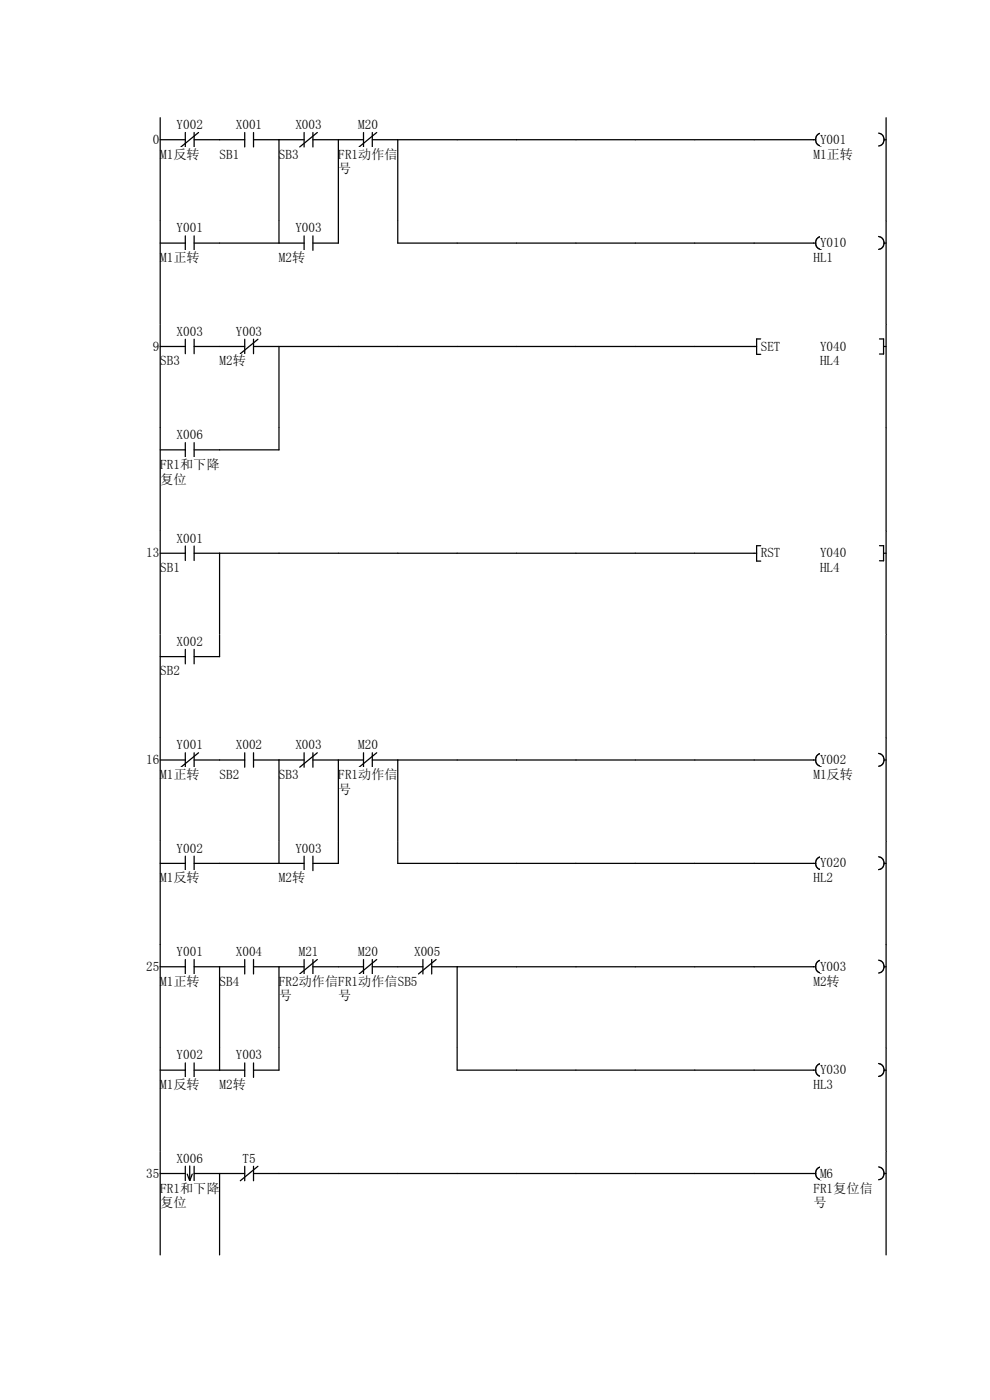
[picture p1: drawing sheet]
<svg xmlns="http://www.w3.org/2000/svg" width="210mm" height="297mm" viewBox="0 0 210 297" stroke-linecap="round" stroke-linejoin="round" font-family="sans-serif">
<path d="M34 29.6h5.3M39.3 28.1v3.1M41.2 29.6h5.4M41.2 28.1v3.1M42.1 28.1l-3.7 3.1" fill="none" stroke="#070000" stroke-width=".27"/>
<path d="M34 31.2h8.5v2.8h-8.5z" fill="#fff"/>
<path d="M34 25v21.9" fill="none" stroke="#070000" stroke-width=".27"/>
<path d="M50 25h5.6v2.8h-5.6z" fill="#fff"/>
<path d="M46.6 29.6h5.3M51.9 28.1v3.1M53.8 29.6h5.4M53.8 28.1v3.1" fill="none" stroke="#070000" stroke-width=".27"/>
<g fill="#fff">
<path d="M46.6 31.2h4.2v2.8h-4.2z"/>
<path d="M62.7 25h5.5v2.8h-5.5z"/>
</g>
<path d="M59.2 29.6h5.3M64.5 28.1v3.1M66.4 29.6h5.4M66.4 28.1v3.1M67.3 28.1l-3.7 3.1" fill="none" stroke="#070000" stroke-width=".27"/>
<path d="M59.2 31.2h4.2v2.8h-4.2z" fill="#fff"/>
<path d="M59.2 29.6v17.3" fill="none" stroke="#070000" stroke-width=".27"/>
<path d="M76 25h4.2v2.8h-4.2z" fill="#fff"/>
<path d="M71.8 29.6h5.3M77.1 28.1v3.1M79 29.6h5.4M79 28.1v3.1M79.9 28.1l-3.7 3.1" fill="none" stroke="#070000" stroke-width=".27"/>
<g fill="#fff">
<path d="M71.8 31.2h12.6v2.8h-12.6z"/>
<path d="M71.8 34.4h2.8v2.8h-2.8z"/>
</g>
<path d="M71.8 29.6v17.3M173 29.6h-88.6v17.3M174.2 28.2a1.38 1.38 0 0 0-1.2 1.4 1.38 1.38 0 0 0 1.2 1.4" fill="none" stroke="#070000" stroke-width=".27"/>
<path d="M173.9 28.1h5.6v2.8h-5.6z" fill="#fff"/>
<path d="M186.4 28.2a1.38 1.38 0 0 1 1.2 1.4 1.38 1.38 0 0 1-1.2 1.4M187.5 29.6h.5" fill="none" stroke="#070000" stroke-width=".27"/>
<path d="M172.6 31.2h8.4v2.8h-8.4z" fill="#fff"/>
<path d="M188 25v21.9" fill="none" stroke="#070000" stroke-width=".27"/>
<g fill="#fff">
<path d="M20 46.9h14v22h-14z"/>
<path d="M34 46.9h12.6v22h-12.6z"/>
<path d="M46.6 46.9h12.6v22h-12.6z"/>
<path d="M59.2 46.9h12.6v22h-12.6z"/>
<path d="M71.8 46.9h12.6v22h-12.6z"/>
<path d="M84.4 46.9h12.6v22h-12.6z"/>
<path d="M97 46.9h12.6v22h-12.6z"/>
<path d="M109.6 46.9h12.6v22h-12.6z"/>
<path d="M122.2 46.9h12.6v22h-12.6z"/>
<path d="M134.8 46.9h12.6v22h-12.6z"/>
<path d="M147.4 46.9h12.6v22h-12.6z"/>
<path d="M160 46.9h12.6v22h-12.6z"/>
<path d="M172.6 46.9h15.4v22h-15.4z"/>
<path d="M37.5 46.9h5.6v2.8h-5.6z"/>
</g>
<path d="M34 51.6h5.3M39.3 50v3.1M41.2 51.6h5.4M41.2 50v3.1" fill="none" stroke="#070000" stroke-width=".27"/>
<path d="M34 53.2h8.5v2.8h-8.5z" fill="#fff"/>
<path d="M34 46.9v21.9M46.6 51.6h12.6" fill="none" stroke="#070000" stroke-width=".27"/>
<path d="M62.7 46.9h5.5v2.8h-5.5z" fill="#fff"/>
<path d="M59.2 51.6h5.3M64.5 50v3.1M66.4 51.6h5.4M66.4 50v3.1" fill="none" stroke="#070000" stroke-width=".27"/>
<path d="M59.2 53.2h5.7v2.8h-5.7z" fill="#fff"/>
<path d="M59.2 46.9v4.7M71.8 46.9v4.7M84.4 46.9v4.7h88.6M174.2 50.2a1.39 1.39 0 0 0-1.2 1.3 1.39 1.39 0 0 0 1.2 1.4" fill="none" stroke="#070000" stroke-width=".27"/>
<path d="M173.9 50h5.6v2.8h-5.6z" fill="#fff"/>
<path d="M186.4 50.2a1.38 1.38 0 0 1 1.2 1.3 1.38 1.38 0 0 1-1.2 1.4M187.5 51.6h.5" fill="none" stroke="#070000" stroke-width=".27"/>
<path d="M172.6 53.2h4.2v2.8h-4.2z" fill="#fff"/>
<path d="M188 46.9v21.9" fill="none" stroke="#070000" stroke-width=".27"/>
<g fill="#fff">
<path d="M20 68.9h14v21.9h-14z"/>
<path d="M34 68.9h12.6v21.9h-12.6z"/>
<path d="M46.6 68.9h12.6v21.9h-12.6z"/>
<path d="M59.2 68.9h12.6v21.9h-12.6z"/>
<path d="M71.8 68.9h12.6v21.9h-12.6z"/>
<path d="M84.4 68.9h12.6v21.9h-12.6z"/>
<path d="M97 68.9h12.6v21.9h-12.6z"/>
<path d="M109.6 68.9h12.6v21.9h-12.6z"/>
<path d="M122.2 68.9h12.6v21.9h-12.6z"/>
<path d="M134.8 68.9h12.6v21.9h-12.6z"/>
<path d="M147.4 68.9h12.6v21.9h-12.6z"/>
<path d="M160 68.9h28v21.9h-28z"/>
<path d="M32.4 72h1.4v2.8h-1.4z"/>
<path d="M37.5 68.8h5.6v2.8h-5.6z"/>
</g>
<path d="M34 73.5h5.3M39.3 72v3M41.2 73.5h5.4M41.2 72v3" fill="none" stroke="#070000" stroke-width=".27"/>
<path d="M34 75.1h4.2v2.8h-4.2z" fill="#fff"/>
<path d="M34 68.8v22" fill="none" stroke="#070000" stroke-width=".27"/>
<path d="M50 68.8h5.6v2.8h-5.6z" fill="#fff"/>
<path d="M46.6 73.5h5.3M51.9 72v3M53.8 73.5h5.4M53.8 72v3M54.7 72l-3.7 3" fill="none" stroke="#070000" stroke-width=".27"/>
<path d="M46.6 75.1h5.6v2.8h-5.6z" fill="#fff"/>
<path d="M160.5 73.5h-101.3v17.3M161.4 71.9h-.9v3.3h.9" fill="none" stroke="#070000" stroke-width=".27"/>
<g fill="#fff">
<path d="M161.4 72h4.2v2.8h-4.2z"/>
<path d="M173.9 72h5.7v2.8h-5.7z"/>
<path d="M173.9 75.1h4.3v2.8h-4.3z"/>
</g>
<path d="M186.6 71.9h.8v3.2h-.8M187.4 73.5h.6M188 68.8v22" fill="none" stroke="#070000" stroke-width=".27"/>
<g fill="#fff">
<path d="M20 90.8h14v21.9h-14z"/>
<path d="M34 90.8h12.6v21.9h-12.6z"/>
<path d="M46.6 90.8h12.6v21.9h-12.6z"/>
<path d="M59.2 90.8h12.6v21.9h-12.6z"/>
<path d="M71.8 90.8h12.6v21.9h-12.6z"/>
<path d="M84.4 90.8h12.6v21.9h-12.6z"/>
<path d="M97 90.8h12.6v21.9h-12.6z"/>
<path d="M109.6 90.8h12.6v21.9h-12.6z"/>
<path d="M122.2 90.8h12.6v21.9h-12.6z"/>
<path d="M134.8 90.8h12.6v21.9h-12.6z"/>
<path d="M147.4 90.8h12.6v21.9h-12.6z"/>
<path d="M160 90.8h12.6v21.9h-12.6z"/>
<path d="M172.6 90.8h15.4v21.9h-15.4z"/>
<path d="M37.5 90.8h5.6v2.8h-5.6z"/>
</g>
<path d="M34 95.4h5.3M39.3 93.9v3.1M41.2 95.4h5.4M41.2 93.9v3.1" fill="none" stroke="#070000" stroke-width=".27"/>
<g fill="#fff">
<path d="M34 97h12.7v2.8h-12.7z"/>
<path d="M34 100.2h5.7v2.8h-5.7z"/>
</g>
<path d="M34 90.8v21.9M59.2 90.8v4.6h-12.6M188 90.8v21.9" fill="none" stroke="#070000" stroke-width=".27"/>
<g fill="#fff">
<path d="M20 112.7h14v22h-14z"/>
<path d="M34 112.7h12.6v22h-12.6z"/>
<path d="M46.6 112.7h12.6v22h-12.6z"/>
<path d="M59.2 112.7h12.6v22h-12.6z"/>
<path d="M71.8 112.7h12.6v22h-12.6z"/>
<path d="M84.4 112.7h12.6v22h-12.6z"/>
<path d="M97 112.7h12.6v22h-12.6z"/>
<path d="M109.6 112.7h12.6v22h-12.6z"/>
<path d="M122.2 112.7h12.6v22h-12.6z"/>
<path d="M134.8 112.7h12.6v22h-12.6z"/>
<path d="M147.4 112.7h12.6v22h-12.6z"/>
<path d="M160 112.7h28v22h-28z"/>
<path d="M31 115.8h2.8v2.8h-2.8z"/>
<path d="M37.5 112.7h5.6v2.8h-5.6z"/>
</g>
<path d="M34 117.4h5.3M39.3 115.8v3.1M41.2 117.4h5.4M41.2 115.8v3.1" fill="none" stroke="#070000" stroke-width=".27"/>
<path d="M34 119h4.2v2.8h-4.2z" fill="#fff"/>
<path d="M34 112.7v21.9M160.5 117.4h-113.9v17.2M161.4 115.8h-.9v3.2h.9" fill="none" stroke="#070000" stroke-width=".27"/>
<g fill="#fff">
<path d="M161.4 115.8h4.2v2.8h-4.2z"/>
<path d="M173.9 115.8h5.7v2.8h-5.7z"/>
<path d="M173.9 119h4.3v2.8h-4.3z"/>
</g>
<path d="M186.6 115.8h.8v3.2h-.8M187.4 117.4h.6M188 112.7v21.9" fill="none" stroke="#070000" stroke-width=".27"/>
<g fill="#fff">
<path d="M20 134.7h14v21.9h-14z"/>
<path d="M34 134.7h12.6v21.9h-12.6z"/>
<path d="M46.6 134.7h12.6v21.9h-12.6z"/>
<path d="M59.2 134.7h12.6v21.9h-12.6z"/>
<path d="M71.8 134.7h12.6v21.9h-12.6z"/>
<path d="M84.4 134.7h12.6v21.9h-12.6z"/>
<path d="M97 134.7h12.6v21.9h-12.6z"/>
<path d="M109.6 134.7h12.6v21.9h-12.6z"/>
<path d="M122.2 134.7h12.6v21.9h-12.6z"/>
<path d="M134.8 134.7h12.6v21.9h-12.6z"/>
<path d="M147.4 134.7h12.6v21.9h-12.6z"/>
<path d="M160 134.7h12.6v21.9h-12.6z"/>
<path d="M172.6 134.7h15.4v21.9h-15.4z"/>
<path d="M37.5 134.6h5.6v2.8h-5.6z"/>
</g>
<path d="M34 139.3h5.3M39.3 137.8v3M41.2 139.3h5.4M41.2 137.8v3" fill="none" stroke="#070000" stroke-width=".27"/>
<path d="M34 140.9h4.2v2.8h-4.2z" fill="#fff"/>
<path d="M34 134.6v22M46.6 134.6v4.7M188 134.6v22" fill="none" stroke="#070000" stroke-width=".27"/>
<g fill="#fff">
<path d="M20 156.6h14v21.9h-14z"/>
<path d="M34 156.6h12.6v21.9h-12.6z"/>
<path d="M46.6 156.6h12.6v21.9h-12.6z"/>
<path d="M59.2 156.6h12.6v21.9h-12.6z"/>
<path d="M71.8 156.6h12.6v21.9h-12.6z"/>
<path d="M84.4 156.6h12.6v21.9h-12.6z"/>
<path d="M97 156.6h12.6v21.9h-12.6z"/>
<path d="M109.6 156.6h12.6v21.9h-12.6z"/>
<path d="M122.2 156.6h12.6v21.9h-12.6z"/>
<path d="M134.8 156.6h12.6v21.9h-12.6z"/>
<path d="M147.4 156.6h12.6v21.9h-12.6z"/>
<path d="M160 156.6h12.6v21.9h-12.6z"/>
<path d="M172.6 156.6h15.4v21.9h-15.4z"/>
<path d="M31 159.7h2.8v2.8h-2.8z"/>
<path d="M37.5 156.5h5.6v2.8h-5.6z"/>
</g>
<path d="M39.3 159.7v3.1M41.2 159.7v3.1M42.1 159.7l-3.7 3.1M34 161.2h5.3M41.2 161.2h5.4" fill="none" stroke="#070000" stroke-width=".27"/>
<path d="M34 162.8h8.5v2.8h-8.5z" fill="#fff"/>
<path d="M34 156.6v21.9" fill="none" stroke="#070000" stroke-width=".27"/>
<path d="M50 156.5h5.6v2.8h-5.6z" fill="#fff"/>
<path d="M51.9 159.7v3.1M53.8 159.7v3.1M46.6 161.2h5.3M53.8 161.2h5.4" fill="none" stroke="#070000" stroke-width=".27"/>
<g fill="#fff">
<path d="M46.6 162.8h4.2v2.8h-4.2z"/>
<path d="M62.7 156.5h5.5v2.8h-5.5z"/>
</g>
<path d="M64.5 159.7v3.1M66.4 159.7v3.1M67.3 159.7l-3.7 3.1M59.2 161.2h5.3M66.4 161.2h5.4" fill="none" stroke="#070000" stroke-width=".27"/>
<path d="M59.2 162.8h4.2v2.8h-4.2z" fill="#fff"/>
<path d="M59.2 161.2v17.3" fill="none" stroke="#070000" stroke-width=".27"/>
<path d="M76 156.5h4.2v2.8h-4.2z" fill="#fff"/>
<path d="M77.1 159.7v3.1M79 159.7v3.1M79.9 159.7l-3.7 3.1M71.8 161.2h5.3M79 161.2h5.4" fill="none" stroke="#070000" stroke-width=".27"/>
<g fill="#fff">
<path d="M71.8 162.8h12.6v2.8h-12.6z"/>
<path d="M71.8 165.9h2.8v2.8h-2.8z"/>
</g>
<path d="M174.2 159.8a1.39 1.39 0 0 0-1.2 1.4 1.39 1.39 0 0 0 1.2 1.4M71.8 161.2v17.3M173 161.2h-88.6v17.3" fill="none" stroke="#070000" stroke-width=".27"/>
<path d="M173.9 159.7h5.6v2.8h-5.6z" fill="#fff"/>
<path d="M186.4 159.8a1.38 1.38 0 0 1 1.2 1.4 1.38 1.38 0 0 1-1.2 1.4M187.5 161.2h.5" fill="none" stroke="#070000" stroke-width=".27"/>
<path d="M172.6 162.8h8.4v2.8h-8.4z" fill="#fff"/>
<path d="M188 156.6v21.9" fill="none" stroke="#070000" stroke-width=".27"/>
<g fill="#fff">
<path d="M20 178.5h14v21.9h-14z"/>
<path d="M34 178.5h12.6v21.9h-12.6z"/>
<path d="M46.6 178.5h12.6v21.9h-12.6z"/>
<path d="M59.2 178.5h12.6v21.9h-12.6z"/>
<path d="M71.8 178.5h12.6v21.9h-12.6z"/>
<path d="M84.4 178.5h12.6v21.9h-12.6z"/>
<path d="M97 178.5h12.6v21.9h-12.6z"/>
<path d="M109.6 178.5h12.6v21.9h-12.6z"/>
<path d="M122.2 178.5h12.6v21.9h-12.6z"/>
<path d="M134.8 178.5h12.6v21.9h-12.6z"/>
<path d="M147.4 178.5h12.6v21.9h-12.6z"/>
<path d="M160 178.5h12.6v21.9h-12.6z"/>
<path d="M172.6 178.5h15.4v21.9h-15.4z"/>
<path d="M37.5 178.5h5.6v2.8h-5.6z"/>
</g>
<path d="M34 183.2h5.3M39.3 181.6v3.1M41.2 183.2h5.4M41.2 181.6v3.1" fill="none" stroke="#070000" stroke-width=".27"/>
<path d="M34 184.7h8.5v2.8h-8.5z" fill="#fff"/>
<path d="M34 178.5v21.9M46.6 183.2h12.6" fill="none" stroke="#070000" stroke-width=".27"/>
<path d="M62.7 178.5h5.5v2.8h-5.5z" fill="#fff"/>
<path d="M59.2 183.2h5.3M64.5 181.6v3.1M66.4 183.2h5.4M66.4 181.6v3.1" fill="none" stroke="#070000" stroke-width=".27"/>
<path d="M59.2 184.7h5.7v2.8h-5.7z" fill="#fff"/>
<path d="M59.2 178.5v4.7M71.8 178.5v4.7M84.4 178.5v4.7h88.6M174.2 181.8a1.39 1.39 0 0 0-1.2 1.3 1.39 1.39 0 0 0 1.2 1.4" fill="none" stroke="#070000" stroke-width=".27"/>
<path d="M173.9 181.6h5.6v2.8h-5.6z" fill="#fff"/>
<path d="M186.4 181.8a1.38 1.38 0 0 1 1.2 1.3 1.38 1.38 0 0 1-1.2 1.4M187.5 183.2h.5" fill="none" stroke="#070000" stroke-width=".27"/>
<path d="M172.6 184.7h4.2v2.8h-4.2z" fill="#fff"/>
<path d="M188 178.5v21.9" fill="none" stroke="#070000" stroke-width=".27"/>
<g fill="#fff">
<path d="M20 200.4h14v22h-14z"/>
<path d="M34 200.4h12.6v22h-12.6z"/>
<path d="M46.6 200.4h12.6v22h-12.6z"/>
<path d="M59.2 200.4h12.6v22h-12.6z"/>
<path d="M71.8 200.4h12.6v22h-12.6z"/>
<path d="M84.4 200.4h12.6v22h-12.6z"/>
<path d="M97 200.4h12.6v22h-12.6z"/>
<path d="M109.6 200.4h12.6v22h-12.6z"/>
<path d="M122.2 200.4h12.6v22h-12.6z"/>
<path d="M134.8 200.4h12.6v22h-12.6z"/>
<path d="M147.4 200.4h12.6v22h-12.6z"/>
<path d="M160 200.4h12.6v22h-12.6z"/>
<path d="M172.6 200.4h15.4v22h-15.4z"/>
<path d="M31 203.5h2.8v2.8h-2.8z"/>
<path d="M37.5 200.4h5.6v2.8h-5.6z"/>
</g>
<path d="M34 205.1h5.3M39.3 203.6v3M41.2 205.1h5.4M41.2 203.6v3" fill="none" stroke="#070000" stroke-width=".27"/>
<path d="M34 206.7h8.5v2.8h-8.5z" fill="#fff"/>
<path d="M34 200.4v22" fill="none" stroke="#070000" stroke-width=".27"/>
<path d="M50 200.4h5.6v2.8h-5.6z" fill="#fff"/>
<path d="M46.6 205.1h5.3M51.9 203.6v3M53.8 205.1h5.4M53.8 203.6v3" fill="none" stroke="#070000" stroke-width=".27"/>
<path d="M46.6 206.7h4.2v2.8h-4.2z" fill="#fff"/>
<path d="M46.6 205.1v17.3" fill="none" stroke="#070000" stroke-width=".27"/>
<path d="M63.4 200.4h4.2v2.8h-4.2z" fill="#fff"/>
<path d="M59.2 205.1h5.3M64.5 203.6v3M66.4 205.1h5.4M66.4 203.6v3M67.3 203.6l-3.7 3" fill="none" stroke="#070000" stroke-width=".27"/>
<g fill="#fff">
<path d="M59.2 206.7h12.6v2.8h-12.6z"/>
<path d="M59.2 209.8h2.9v2.8h-2.9z"/>
</g>
<path d="M59.2 205.1v17.3" fill="none" stroke="#070000" stroke-width=".27"/>
<path d="M76 200.4h4.2v2.8h-4.2z" fill="#fff"/>
<path d="M71.8 205.1h5.3M77.1 203.6v3M79 205.1h5.4M79 203.6v3M79.9 203.6l-3.7 3" fill="none" stroke="#070000" stroke-width=".27"/>
<g fill="#fff">
<path d="M71.8 206.7h12.6v2.8h-12.6z"/>
<path d="M71.8 209.8h2.8v2.8h-2.8z"/>
<path d="M87.8 200.4h5.6v2.8h-5.6z"/>
</g>
<path d="M84.4 205.1h5.3M89.7 203.6v3M91.6 205.1h5.4M91.6 203.6v3M92.5 203.6l-3.7 3" fill="none" stroke="#070000" stroke-width=".27"/>
<path d="M84.4 206.7h4.2v2.8h-4.2z" fill="#fff"/>
<path d="M173 205.1h-76v17.3M174.2 203.7a1.39 1.39 0 0 0-1.2 1.4 1.39 1.39 0 0 0 1.2 1.3" fill="none" stroke="#070000" stroke-width=".27"/>
<path d="M173.9 203.5h5.6v2.8h-5.6z" fill="#fff"/>
<path d="M186.4 203.7a1.38 1.38 0 0 1 1.2 1.4 1.38 1.38 0 0 1-1.2 1.3M187.5 205.1h.5" fill="none" stroke="#070000" stroke-width=".27"/>
<path d="M172.6 206.7h5.6v2.8h-5.6z" fill="#fff"/>
<path d="M188 200.4v22" fill="none" stroke="#070000" stroke-width=".27"/>
<g fill="#fff">
<path d="M20 222.4h14v21.9h-14z"/>
<path d="M34 222.4h12.6v21.9h-12.6z"/>
<path d="M46.6 222.4h12.6v21.9h-12.6z"/>
<path d="M59.2 222.4h12.6v21.9h-12.6z"/>
<path d="M71.8 222.4h12.6v21.9h-12.6z"/>
<path d="M84.4 222.4h12.6v21.9h-12.6z"/>
<path d="M97 222.4h12.6v21.9h-12.6z"/>
<path d="M109.6 222.4h12.6v21.9h-12.6z"/>
<path d="M122.2 222.4h12.6v21.9h-12.6z"/>
<path d="M134.8 222.4h12.6v21.9h-12.6z"/>
<path d="M147.4 222.4h12.6v21.9h-12.6z"/>
<path d="M160 222.4h12.6v21.9h-12.6z"/>
<path d="M172.6 222.4h15.4v21.9h-15.4z"/>
<path d="M37.5 222.3h5.6v2.8h-5.6z"/>
</g>
<path d="M34 227h5.3M39.3 225.5v3.1M41.2 227h5.4M41.2 225.5v3.1" fill="none" stroke="#070000" stroke-width=".27"/>
<path d="M34 228.6h8.5v2.8h-8.5z" fill="#fff"/>
<path d="M34 222.4v21.9" fill="none" stroke="#070000" stroke-width=".27"/>
<path d="M50 222.3h5.6v2.8h-5.6z" fill="#fff"/>
<path d="M46.6 227h5.3M51.9 225.5v3.1M53.8 227h5.4M53.8 225.5v3.1" fill="none" stroke="#070000" stroke-width=".27"/>
<path d="M46.6 228.6h5.6v2.8h-5.6z" fill="#fff"/>
<path d="M46.6 222.4v4.6M59.2 222.4v4.6M97 222.4v4.6h76M174.2 225.6a1.39 1.39 0 0 0-1.2 1.4 1.39 1.39 0 0 0 1.2 1.4" fill="none" stroke="#070000" stroke-width=".27"/>
<path d="M173.9 225.5h5.6v2.8h-5.6z" fill="#fff"/>
<path d="M186.4 225.6a1.38 1.38 0 0 1 1.2 1.4 1.38 1.38 0 0 1-1.2 1.4M187.5 227h.5" fill="none" stroke="#070000" stroke-width=".27"/>
<path d="M172.6 228.6h4.2v2.8h-4.2z" fill="#fff"/>
<path d="M188 222.4v21.9" fill="none" stroke="#070000" stroke-width=".27"/>
<g fill="#fff">
<path d="M20 244.3h14v21.9h-14z"/>
<path d="M34 244.3h12.6v21.9h-12.6z"/>
<path d="M46.6 244.3h12.6v21.9h-12.6z"/>
<path d="M59.2 244.3h12.6v21.9h-12.6z"/>
<path d="M71.8 244.3h12.6v21.9h-12.6z"/>
<path d="M84.4 244.3h12.6v21.9h-12.6z"/>
<path d="M97 244.3h12.6v21.9h-12.6z"/>
<path d="M109.6 244.3h12.6v21.9h-12.6z"/>
<path d="M122.2 244.3h12.6v21.9h-12.6z"/>
<path d="M134.8 244.3h12.6v21.9h-12.6z"/>
<path d="M147.4 244.3h12.6v21.9h-12.6z"/>
<path d="M160 244.3h12.6v21.9h-12.6z"/>
<path d="M172.6 244.3h15.4v21.9h-15.4z"/>
<path d="M31 247.4h2.8v2.8h-2.8z"/>
<path d="M37.5 244.3h5.6v2.8h-5.6z"/>
</g>
<path d="M34 249h5.3M39.3 247.4v3.1M39.7 249.1l.5 1.4M40.2 247.4v3.1M40.8 249.1l-.6 1.4M41.2 249h5.4M41.2 247.4v3.1" fill="none" stroke="#070000" stroke-width=".27"/>
<g fill="#fff">
<path d="M34 250.6h12.7v2.8h-12.7z"/>
<path d="M34 253.7h5.7v2.8h-5.7z"/>
</g>
<path d="M34 244.3v21.9" fill="none" stroke="#070000" stroke-width=".27"/>
<path d="M51.4 244.3h2.8v2.8h-2.8z" fill="#fff"/>
<path d="M51.9 249h-5.3v17.2M51.9 247.4v3.1M53.8 249h119.2M53.8 247.4v3.1M54.7 247.4l-3.7 3.1M174.2 247.6a1.39 1.39 0 0 0-1.2 1.3 1.39 1.39 0 0 0 1.2 1.4" fill="none" stroke="#070000" stroke-width=".27"/>
<path d="M173.9 247.4h2.8v2.8h-2.8z" fill="#fff"/>
<path d="M186.4 247.6a1.38 1.38 0 0 1 1.2 1.3 1.38 1.38 0 0 1-1.2 1.4M187.5 249h.5" fill="none" stroke="#070000" stroke-width=".27"/>
<g fill="#fff">
<path d="M172.6 250.6h12.6v2.8h-12.6z"/>
<path d="M172.6 253.7h2.8v2.8h-2.8z"/>
</g>
<path d="M188 244.3v21.9" fill="none" stroke="#070000" stroke-width=".27"/>
<g font-size="2.8">
<text x="37.5" y="27.4">Y002</text>
<text x="50" y="27.4">X001</text>
<text x="62.7" y="27.4">X003</text>
<text x="76" y="27.4">M20</text>
<text x="32.4" y="30.5">0</text>
<text x="34" y="33.7">M1反转</text>
<text x="46.6" y="33.7">SB1</text>
<text x="59.2" y="33.7">SB3</text>
<text x="71.8" y="33.7">FR1动作信</text>
<text x="172.6" y="33.7">M1正转</text>
<text x="173.9" y="30.5">Y001</text>
<text x="71.8" y="36.8">号</text>
<text x="37.5" y="49.3">Y001</text>
<text x="62.7" y="49.3">Y003</text>
<text x="173.9" y="52.5">Y010</text>
<text x="34" y="55.6">M1正转</text>
<text x="59.2" y="55.6">M2转</text>
<text x="172.6" y="55.6">HL1</text>
<text x="37.5" y="71.2">X003</text>
<text x="50" y="71.2">Y003</text>
<text x="32.4" y="74.4">9</text>
<text x="34" y="77.5">SB3</text>
<text x="46.6" y="77.5">M2转</text>
<text x="161.4" y="74.4">SET</text>
<text x="173.9" y="74.4">Y040</text>
<text x="173.9" y="77.5">HL4</text>
<text x="37.5" y="93.2">X006</text>
<text x="34" y="99.4">FR1和下降</text>
<text x="34" y="102.6">复位</text>
<text x="31" y="118.2">13</text>
<text x="37.5" y="115.1">X001</text>
<text x="161.4" y="118.2">RST</text>
<text x="173.9" y="118.2">Y040</text>
<text x="34" y="121.4">SB1</text>
<text x="173.9" y="121.4">HL4</text>
<text x="37.5" y="137">X002</text>
<text x="34" y="143.3">SB2</text>
<text x="37.5" y="159">Y001</text>
<text x="50" y="159">X002</text>
<text x="62.7" y="159">X003</text>
<text x="76" y="159">M20</text>
<text x="31" y="162.1">16</text>
<text x="34" y="165.2">M1正转</text>
<text x="46.6" y="165.2">SB2</text>
<text x="59.2" y="165.2">SB3</text>
<text x="71.8" y="165.2">FR1动作信</text>
<text x="172.6" y="165.2">M1反转</text>
<text x="173.9" y="162.1">Y002</text>
<text x="71.8" y="168.4">号</text>
<text x="37.5" y="180.9">Y002</text>
<text x="62.7" y="180.9">Y003</text>
<text x="173.9" y="184">Y020</text>
<text x="34" y="187.2">M1反转</text>
<text x="59.2" y="187.2">M2转</text>
<text x="172.6" y="187.2">HL2</text>
<text x="37.5" y="202.8">Y001</text>
<text x="50" y="202.8">X004</text>
<text x="63.4" y="202.8">M21</text>
<text x="76" y="202.8">M20</text>
<text x="87.8" y="202.8">X005</text>
<text x="31" y="206">25</text>
<text x="34" y="209.1">M1正转</text>
<text x="46.6" y="209.1">SB4</text>
<text x="59.2" y="209.1">FR2动作信FR1动作信SB5</text>
<text x="172.6" y="209.1">M2转</text>
<text x="173.9" y="206">Y003</text>
<text x="59.2" y="212.2">号</text>
<text x="71.8" y="212.2">号</text>
<text x="37.5" y="224.7">Y002</text>
<text x="50" y="224.7">Y003</text>
<text x="173.9" y="227.9">Y030</text>
<text x="34" y="231.1">M1反转</text>
<text x="46.6" y="231.1">M2转</text>
<text x="172.6" y="231.1">HL3</text>
<text x="31" y="249.9">35</text>
<text x="37.5" y="246.7">X006</text>
<text x="51.4" y="246.7">T5</text>
<text x="173.9" y="249.9">M6</text>
<text x="34" y="253">FR1和下降</text>
<text x="34" y="256.1">复位</text>
<text x="172.6" y="253">FR1复位信</text>
<text x="172.6" y="256.1">号</text>
</g>
</svg>
